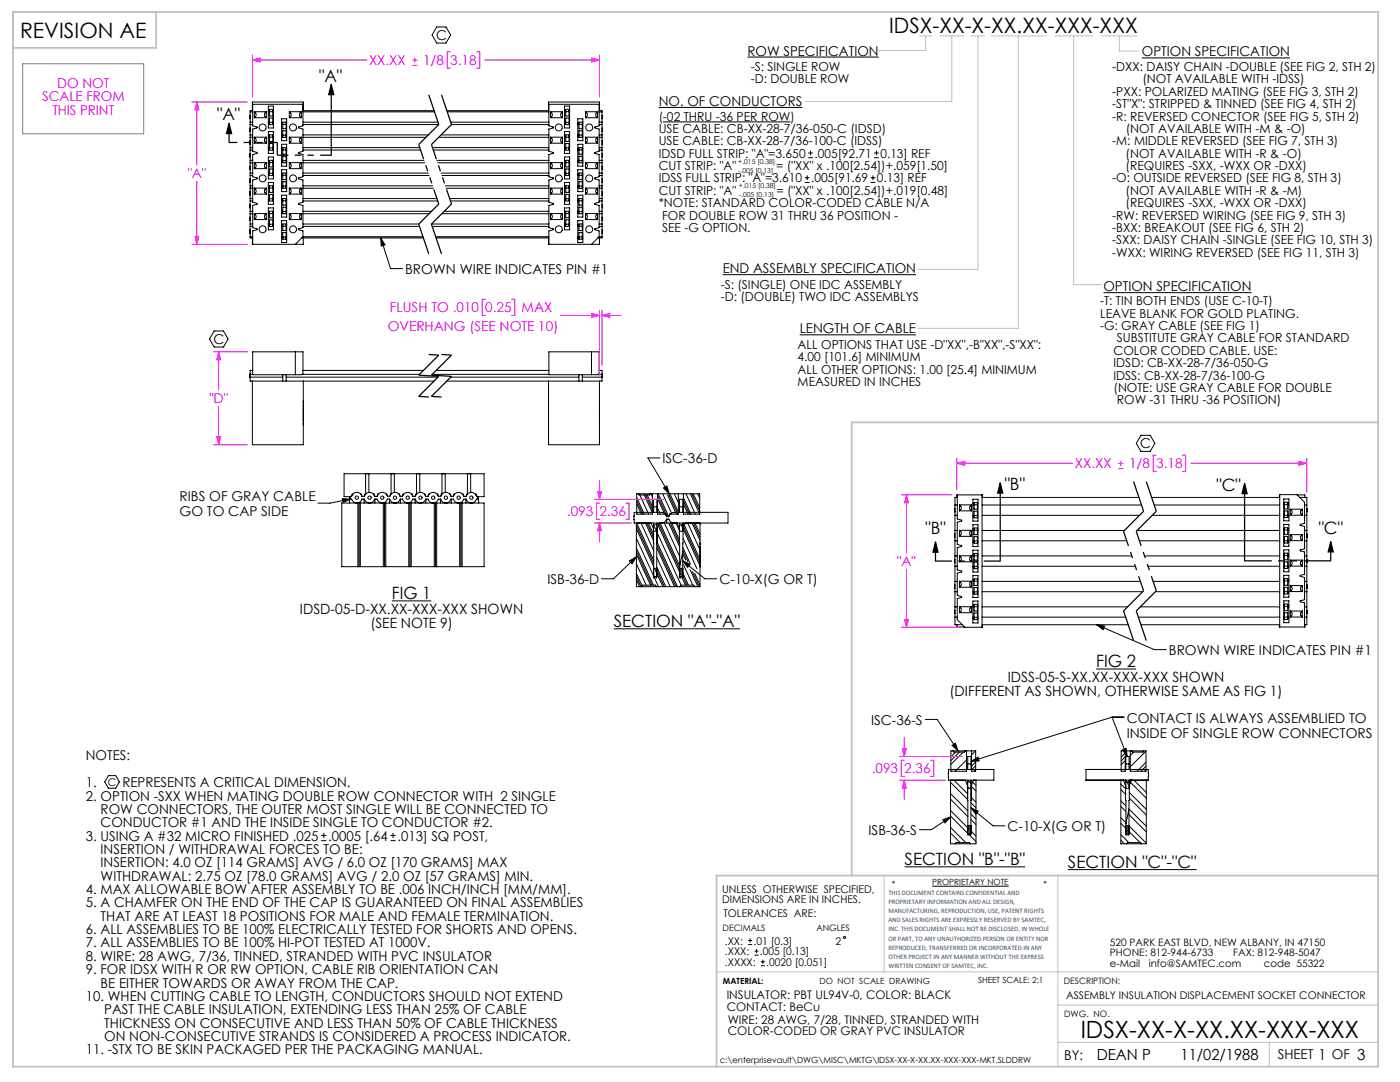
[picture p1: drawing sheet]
<svg xmlns="http://www.w3.org/2000/svg" width="279mm" height="216mm" viewBox="0 0 279 216" stroke-linecap="round" stroke-linejoin="round" font-family="sans-serif">
<path d="M0 0h279.4v215.9h-279.4z" fill="none" stroke="#fff" stroke-width=".2"/>
<g fill="none" stroke="#000" stroke-width=".2">
<path d="M87.2 5.4h1.8l.9 1.6-.9 1.6h-1.8l-1-1.6zM149.2 11.4h26.2M227.9 11.6h29.5M49.9 22.3v2.1M49.9 24.9v2M49.9 27.4v2.1M49.9 29.9v2.1M49.9 32.5v2M49.9 35v2.1M49.9 37.6v2M49.9 23v.7M49.9 25.6v.6"/>
<path d="M49.9 28.1v.7M49.9 30.6v.7M49.9 33.2v.6M49.9 35.7v.7M49.9 38.3v.6M49.9 24.4h.5M49.9 22.3h.5M49.9 26.9h.5M49.9 24.9h.5M49.9 29.5h.5M49.9 27.4h.5M49.9 32h.5"/>
<path d="M49.9 29.9h.5M49.9 34.5h.5M49.9 32.5h.5M49.9 37.1h.5M49.9 35h.5M49.9 39.6h.5M49.9 37.6h.5M49.9 24.4v.5M49.9 26.9v.5M49.9 29.5v.4M49.9 32v.5M49.9 34.5v.5"/>
<path d="M49.9 37.1v.5M49.9 39.6v.5M50.4 22.1v-1.7h10.1v1.7M50.4 22.1h-.5v.2M50.8 22.3l.3 .6-.1 .3-.2 .3M50.8 27.4l.3 .5-.1 .4-.2 .3M50.8 32.5l.3 .5-.1 .4-.2 .3M50.8 37.5l.3 .6-.3 .6M50.8 22.3h2.4M50.8 27.4h2.4M50.8 37.5h2.4M50.8 38.7h2.4"/>
<path d="M50.8 32.5h2.4M50.8 33.7h2.4M50.8 28.6h2.4M50.8 23.5h2.4M50.8 22.3v1.2M50.8 27.4v1.2M50.8 32.5v1.2M50.8 37.5v1.2M53.2 22.3l-.4 .6 .4 .6M53.2 27.4l-.4 .6 .4 .6M53.2 32.5l-.4 .6 .4 .6M53.2 37.5l-.4 .6 .1 .3 .3 .3"/>
<path d="M53.2 22.3v1.2M53.2 27.4v1.2M53.2 32.5v1.2M53.2 37.5v1.2M53.6 26.2h1v4.4h-1zM53.6 21.2h1v4.3h-1zM53.6 24.4h1M53.6 22.3h1M53.6 29.5h.2M53.6 27.4h.2M53.6 34.5h.2M53.6 32.5h.2"/>
<path d="M53.6 39.6h.2M53.6 37.6h.2M53.6 22.1h.2M53.6 36.4h1v4.4h-1zM53.6 31.3h1v4.4h-1zM53.6 22h.2M53.6 24.7h.2M53.6 27.1h.2M53.6 29.8h.2M53.6 32.2h.2M53.6 34.8h.2M53.6 37.3h.2"/>
<path d="M53.6 39.9h.2M53.8 22v.1M53.8 32h.7v1.3h-.7zM53.8 28.6h.7v1.4h-.7zM53.8 37.1h.7v1.3h-.7zM53.8 33.7h.7v1.3h-.7zM53.8 38.8h.7v1.3h-.7zM53.8 37.5h.7M53.8 32.4h.7M53.8 39.7h.7M53.8 27.4h.7M53.8 26.9h.7v1.3h-.7z"/>
<path d="M53.8 29.5h.7M53.8 34.6h.7M53.8 21.8h.7v1.3h-.7zM53.8 23.6h.7v1.3h-.7zM54.5 29.5h.1M54.5 27.4h.1M54.5 34.5h.1M54.5 32.5h.1M54.5 39.6h.1M54.5 37.6h.1M54.5 22.1h.1M54.5 22h.1"/>
<path d="M54.5 24.7h.1M54.5 27.1h.1M54.5 29.8h.1M54.5 32.2h.1M54.5 34.8h.1M54.5 37.3h.1M54.5 39.9h.1M54.5 22v.1M56.2 23.7h1v4.4h-1zM56.2 28.8h1v4.4h-1zM56.2 26.9h1M56.2 24.9h1"/>
<path d="M56.2 32h.2M56.2 29.9h.2M56.2 37.1h.2M56.2 35h.2M56.2 38.9h1v4.4h-1zM56.2 33.9h1v4.3h-1zM56.2 24.6h.2M56.2 27.2h.2M56.2 29.6h.2M56.2 32.3h.2M56.2 34.7h.2M56.2 37.4h.2"/>
<path d="M56.2 39.8h.2M56.4 29.4h.7v1.4h-.7zM56.4 26.1h.7v1.3h-.7zM56.4 34.5h.7v1.3h-.7zM56.4 31.2h.7v1.3h-.7zM56.4 39.6h.7v1.3h-.7zM56.4 36.3h.7v1.3h-.7zM56.4 35h.7M56.4 37.1h.7M56.4 29.9h.7M56.4 32h.7M56.4 24.4h.7v1.3h-.7z"/>
<path d="M57.1 32h.1M57.1 29.9h.1M57.1 37.1h.1M57.1 35h.1M57.1 24.6h.1M57.1 27.2h.1M57.1 29.6h.1M57.1 32.3h.1M57.1 34.7h.1M57.1 37.4h.1M57.1 39.8h.1M57.7 22.3l.4 .6-.4 .6"/>
<path d="M57.7 27.4l.4 .6-.4 .6M57.7 32.5l.4 .6-.4 .6M57.7 37.5l.4 .6-.4 .6M57.7 22.3h2.4M57.7 27.4h2.4M57.7 37.5h2.4M57.7 38.7h2.4M57.7 32.5h2.4M57.7 33.7h2.4M57.7 28.6h2.4M57.7 23.5h2.4M57.7 22.3v1.2"/>
<path d="M57.7 27.4v1.2M57.7 32.5v1.2M57.7 37.5v1.2M60.1 22.3l-.3 .6 .3 .6M60.1 27.4l-.3 .5 .1 .4 .2 .3M60.1 32.5l-.3 .5 .1 .4 .2 .3M60.1 37.5l-.3 .6 .3 .6M60.1 22.3v1.2M60.1 27.4v1.2M60.1 32.5v1.2M60.1 37.5v1.2M60.5 24.4h26.9"/>
<path d="M60.5 22.3h26.2M60.5 26.9h25M60.5 24.9h27M60.5 29.5h23.3M60.5 27.4h24.5M60.5 32h24.1M60.5 29.9h23.4M60.5 34.5h25M60.5 32.5h24.3M60.5 37.1h25.8M60.5 35h25.1M60.5 39.6h26.7"/>
<path d="M60.5 37.6h26M60.5 22.1h26.1M60.5 20.7h.1M86.3 29.5h23.2M86.5 29.9h23M87.2 32h22.3M87.3 32.5h22.2M87.5 27.4h22M88 34.5h21.5M88 26.9h21.5M88.2 35h21.3M88.9 37.1h20.6"/>
<path d="M89 37.6h20.5M89.2 22.1h20.3M89.3 22.3h20.2M89.7 39.6h19.8M90 24.4h19.5M90.1 24.9h19.4M109.5 22.1v-1.7h10.1v1.7M109.9 22.3l.3 .6v.3l-.3 .3M109.9 27.4l.3 .5v.4l-.3 .3M109.9 32.5l.3 .5v.4l-.3 .3M109.9 37.5l.3 .6-.3 .6M109.9 22.3h2.4"/>
<path d="M109.9 27.4h2.4M109.9 22.3v1.2M109.9 27.4v1.2M109.9 32.5v1.2M109.9 37.5v1.2M109.9 37.5h2.4M109.9 38.7h2.4M109.9 32.5h2.4M109.9 33.7h2.4M109.9 28.6h2.4M109.9 23.5h2.4M112.3 22.3l-.4 .6 .4 .6"/>
<path d="M112.3 27.4l-.4 .6 .4 .6M112.3 32.5l-.4 .6 .4 .6M112.3 37.5l-.4 .6 .1 .3 .3 .3M112.3 22.3v1.2M112.3 27.4v1.2M112.3 32.5v1.2M112.3 37.5v1.2M112.7 26.2h1v4.4h-1zM112.7 21.2h1v4.3h-1zM112.7 24.4h1M112.7 22.3h1M112.7 29.5h.2"/>
<path d="M112.7 27.4h.2M112.7 34.5h.2M112.7 32.5h.2M112.7 39.6h.2M112.7 37.6h.2M112.7 22.1h.2M112.7 31.3h1v4.4h-1zM112.7 36.4h1v4.4h-1zM112.7 22h.2M112.7 24.7h.2M112.7 27.1h.2M112.7 29.8h.2"/>
<path d="M112.7 32.2h.2M112.7 34.8h.2M112.7 37.3h.2M112.7 39.9h.2M112.9 22v.1M112.9 32h.7v1.3h-.7zM112.9 28.6h.7v1.4h-.7zM112.9 37.1h.7v1.3h-.7zM112.9 33.7h.7v1.3h-.7zM112.9 38.8h.7v1.3h-.7zM112.9 37.5h.7M112.9 32.4h.7"/>
<path d="M112.9 21.8h.7v1.3h-.7zM112.9 23.6h.7v1.3h-.7zM112.9 26.9h.7v1.3h-.7zM112.9 39.7h.7M112.9 27.4h.7M112.9 29.5h.7M112.9 34.6h.7M113.6 29.5h.1M113.6 27.4h.1M113.6 34.5h.1M113.6 32.5h.1M113.6 39.6h.1"/>
<path d="M113.6 37.6h.1M113.6 22.1h.1M113.6 22h.1M113.6 24.7h.1M113.6 27.1h.1M113.6 29.8h.1M113.6 32.2h.1M113.6 34.8h.1M113.6 37.3h.1M113.6 39.9h.1M113.6 22v.1M115.3 23.7h1v4.4h-1z"/>
<path d="M115.3 28.8h1v4.4h-1zM115.3 26.9h1M115.3 24.9h1M115.3 32h.2M115.3 29.9h.2M115.3 37.1h.2M115.3 35h.2M115.3 33.9h1v4.3h-1zM115.3 38.9h1v4.4h-1zM115.3 24.6h.2M115.3 27.2h.2M115.3 29.6h.2"/>
<path d="M115.3 32.3h.2M115.3 34.7h.2M115.3 37.4h.2M115.3 39.8h.2M115.5 29.4h.7v1.4h-.7zM115.5 26.1h.7v1.3h-.7zM115.5 34.5h.7v1.3h-.7zM115.5 31.2h.7v1.3h-.7zM115.5 39.6h.7v1.3h-.7zM115.5 36.3h.7v1.3h-.7zM115.5 24.4h.7v1.3h-.7zM115.5 35h.7"/>
<path d="M115.5 37.1h.7M115.5 29.9h.7M115.5 32h.7M116.2 32h.1M116.2 29.9h.1M116.2 37.1h.1M116.2 35h.1M116.2 24.6h.1M116.2 27.2h.1M116.2 29.6h.1M116.2 32.3h.1M116.2 34.7h.1"/>
<path d="M116.2 37.4h.1M116.2 39.8h.1M116.9 22.3l.3 .6-.3 .6M116.9 27.4l.3 .6-.3 .6M116.9 32.5l.3 .6-.3 .6M116.9 37.5l.3 .6-.3 .6M116.9 22.3h2.4M116.9 27.4h2.4M116.9 22.3v1.2M116.9 27.4v1.2M116.9 32.5v1.2M116.9 37.5v1.2"/>
<path d="M116.9 37.5h2.4M116.9 38.7h2.4M116.9 32.5h2.4M116.9 33.7h2.4M116.9 28.6h2.4M116.9 23.5h2.4M119.3 22.3l-.4 .6 .4 .6M119.3 27.4l-.4 .5 .1 .4 .3 .3M119.3 32.5l-.4 .5 .1 .4 .3 .3M119.3 37.5l-.4 .6 .4 .6M119.3 22.3v1.2M119.3 27.4v1.2"/>
<path d="M119.3 32.5v1.2M119.3 37.5v1.2M119.6 24.4h.5M119.6 22.3h.5M119.6 26.9h.5M119.6 24.9h.5M119.6 29.5h.5M119.6 27.4h.5M119.6 32h.5M119.6 29.9h.5M119.6 34.5h.5M119.6 32.5h.5"/>
<path d="M119.6 37.1h.5M119.6 35h.5M119.6 39.6h.5M119.6 37.6h.5M119.6 22.1h.5v.2M119.6 20.7h.1M120.1 22.3v2.1M120.1 24.9v2M120.1 27.4v2.1M120.1 29.9v2.1M120.1 32.5v2M120.1 35v2.1"/>
<path d="M120.1 37.6v2M120.1 23v.7M120.1 25.6v.6M120.1 28.1v.7M120.1 30.6v.7M120.1 33.2v.6M120.1 35.7v.7M120.1 38.3v.6M120.1 24.4v.5M120.1 26.9v.5M120.1 29.5v.4M120.1 32v.5"/>
<path d="M120.1 34.5v.5M120.1 37.1v.5M120.1 39.6v.5M131.5 21.4h28.6M132.3 24.3h25.5M160.6 36.4h1M160.6 35.5h1M161.1 35v.9M161.3 31.5h.9M161.3 30.5h.9M161.8 30.1v.9M173.8 36.4h.9"/>
<path d="M173.8 35.5h.9M174.2 35v.9M174.4 31.5h1M174.4 30.5h1M174.9 30.1v.9M49.9 40.1v2.1M49.9 42.6v2.1M49.9 45.2v2M49.9 40.8v.7M49.9 43.3v.7M49.9 45.9v.6M49.9 42.2h.5"/>
<path d="M49.9 40.1h.5M49.9 44.7h.5M49.9 42.6h.5M49.9 47.2h.5M49.9 45.2h.5M49.9 47.2v.3h.5M49.9 42.2v.4M49.9 44.7v.5M50.4 47.5v1.3h10.1v-1.3M50.8 42.6l.3 .6-.1 .3-.2 .3M50.8 42.6h2.4M50.8 43.8h2.4"/>
<path d="M50.8 42.6v1.2M53.2 42.6l-.4 .6 .1 .3 .3 .3M53.2 42.6v1.2M53.6 44.7h.2M53.6 42.6h.2M53.6 41.5h1v4.4h-1zM53.6 42.3h.2M53.6 45h.2M53.8 42.1h.7v1.4h-.7zM53.8 43.9h.7v1.3h-.7zM53.8 42.6h.7M53.8 44.7h.7"/>
<path d="M54.5 44.7h.1M54.5 42.6h.1M54.5 42.3h.1M54.5 45h.1M56.2 44h1v4.4h-1zM56.2 42.2h.2M56.2 40.1h.2M56.2 47.2h.2M56.2 45.2h.2M56.2 47.5h.2M56.2 42.5h.2M56.2 44.9h.2"/>
<path d="M56.4 47.5h.1M56.4 44.7h.7v1.3h-.7zM56.4 41.3h.7v1.4h-.7zM56.4 45.1h.7M56.4 46.4h.7v1.3h-.7zM56.4 47.3h.7M56.4 40.1h.7M56.4 42.2h.7M57.1 42.2h.1M57.1 40.1h.1M57.1 47.2h.1M57.1 45.2h.1"/>
<path d="M57.1 47.5h.1M57.1 42.5h.1M57.1 44.9h.1M57.7 42.6l.4 .6-.4 .6M57.7 42.6h2.4M57.7 43.8h2.4M57.7 42.6v1.2M60.1 42.6l-.3 .6 .3 .6M60.1 42.6v1.2M60.2 47.5h24.3M60.4 47.2h24M60.5 47.2v-1.1l-1-.3 1-.4v-4.4l-1-.3 1-.3v-4.5l-1-.3 1-.3v-4.5l-1-.3 1-.3v-4.4l-1-.4 1-.3v-4.3h-10.1v4.3l.9 .3-.9 .4v4.4l.9 .3-.9 .3v4.5l.9 .3-.9 .3v4.5l.9 .3-.9 .3v4.4l.9 .4-.9 .3v2.7"/>
<path d="M60.5 42.2h25.6M60.5 40.1h26.9M60.5 44.7h23.1M60.5 42.6h25.1M60.5 45.2h23.2M60.5 47.2l-1.6 1.6M76 47.5l.8 1.4-.7 .2zM76 47.5l1.9 6.1h2.4M86.1 44.7h23.4M86.3 45.2h23.2M87 47.2h22.5M87 47.5h22.5"/>
<path d="M88.2 42.6h21.3M88.7 42.2h20.8M89.9 40.1h19.6M109.5 47.5v1.3h10.1v-1.3M109.5 48.8v-2.7l1-.3-1-.4v-4.4l1-.3-1-.3v-4.5l1-.3-1-.3v-4.5l1-.3-1-.3v-4.4l1-.4-1-.3v-4.3h10.1v4.3l-.9 .3 .9 .4v4.4l-.9 .3 .9 .3v4.5l-.9 .3 .9 .3v4.5l-.9 .3 .9 .3v4.4l-.9 .4 .9 .3v1.1l-1.6 1.6M109.9 42.6l.3 .6v.3l-.3 .3M109.9 42.6h2.4M109.9 43.8h2.4M109.9 42.6v1.2M112.3 42.6l-.4 .6 .1 .3 .3 .3M112.3 42.6v1.2M112.7 44.7h.2"/>
<path d="M112.7 42.6h.2M112.7 41.5h1v4.4h-1zM112.7 42.3h.2M112.7 45h.2M112.9 42.1h.7v1.4h-.7zM112.9 43.9h.7v1.3h-.7zM112.9 42.6h.7M112.9 44.7h.7M113.6 44.7h.1M113.6 42.6h.1M113.6 42.3h.1M113.6 45h.1"/>
<path d="M115.3 44h1v4.4h-1zM115.3 42.2h.2M115.3 40.1h.2M115.3 47.2h.2M115.3 45.2h.2M115.3 47.5h.2M115.3 42.5h.2M115.3 44.9h.2M115.5 47.5h.1M115.5 44.7h.7v1.3h-.7zM115.5 41.3h.7v1.4h-.7zM115.5 46.4h.7v1.3h-.7z"/>
<path d="M115.5 45.1h.7M115.5 47.3h.7M115.5 40.1h.7M115.5 42.2h.7M116.2 42.2h.1M116.2 40.1h.1M116.2 47.2h.1M116.2 45.2h.1M116.2 47.5h.1M116.2 42.5h.1M116.2 44.9h.1M116.9 42.6l.3 .6-.3 .6"/>
<path d="M116.9 42.6h2.4M116.9 42.6v1.2M116.9 43.8h2.4M119.3 42.6l-.4 .6 .4 .6M119.3 42.6v1.2M119.6 47.2h.5M119.6 42.2h.5M119.6 40.1h.5M119.6 44.7h.5M119.6 42.6h.5M119.6 45.2h.5M120.1 40.1v2.1"/>
<path d="M120.1 42.6v2.1M120.1 45.2v2M120.1 40.8v.7M120.1 43.3v.7M120.1 45.9v.6M120.1 42.2v.4M120.1 44.7v.5M120.1 47.2v.3h-.8M144.2 54.8h38.6M220.2 58.4h29.6M42.7 66h1.9l.9 1.6-.9 1.7h-1.9l-.9-1.7zM49.9 75.3v.7h36.7"/>
<path d="M49.9 74.6v.7M49.9 74.7v.6M49.9 75.3h6.5M49.9 74.7h.5M50.4 76v12.7h10.1v-12.7M50.4 73.9h-.5v.8M56.4 74.8v1.2M57.1 74.8v1.2M57.1 75.3h30.3M58.9 70.2v4.6M60.2 74.7h23.5M60.5 74.7v-4.5h-10.1v4.6h9.8"/>
<path d="M60.5 73.9h24M60.5 74.7h-.1M60.5 80h.1M86.3 74.7h23.2M87.1 73.9h22.4M89.9 75.3h25.6M109.5 76v12.7h10.1v-12.7M115.5 74.8v1.2M116.2 74.8v1.2M116.2 75.3h3.9M118 70.2v4.6M119.3 74.7h.8"/>
<path d="M119.6 73.9h.5v.8M119.6 74.7v-4.5h-10.1v4.6h9.8M119.6 74.7h-.1M119.6 80h.1M120.1 75.3v.7h-30.9M120.1 74.6v.7M120.1 74.7v.6M159.6 66.8h23.2M60.5 84.4h.1M60.5 84.8h.1M60.5 80.4h.1M60.5 83.6h.1"/>
<path d="M60.5 84h.1M60.5 82.6h.1M60.5 80.8h.1M68.3 99.5l1.6 .1-1.4 .7zM69.8 99.1l-.1 1.3M69.9 99.6l-4 .8h-2.4M69.9 99.1h-1.2v-4.6h27.9v4.6h-1.3M70.2 99h.1M70.4 98.6l-.1 .2M72 98.6l.1 .2M72.2 99h.1M72.2 99a1.07 1.07 0 0 0-1-.8 1.07 1.07 0 0 0-1 .8h-.3v.6"/>
<path d="M72.2 99h.5M72.6 99.6l.1 .8M72.7 99a1.07 1.07 0 0 1 1-.8 1.07 1.07 0 0 1 1.1 .8M72.7 99h.1M73 94.5v4.1l-.2 .2M73.6 94.5v3.7M74.5 98.6l.2 .2M74.8 99h.1M74.8 99h.5M74.9 99.6l-.1 .8M75.3 99a1.07 1.07 0 0 1 1-.8 1.07 1.07 0 0 1 1 .8M75.3 99h-.1"/>
<path d="M75.5 98.6l-.1 .2M77.1 98.6l.1 .2M77.3 99h.1M77.3 99h.5M77.7 99.6l.1 .8M77.8 99a1.07 1.07 0 0 1 1-.8 1.07 1.07 0 0 1 1.1 .8M77.8 99h.1M78 94.5v4.1l-.1 .2M78.7 94.5v3.7M79.6 98.6l.1 .2M79.8 99h.1M79.9 99h.4"/>
<path d="M79.9 99.6v.8M80.3 99a1.07 1.07 0 0 1 1.1-.8 1.07 1.07 0 0 1 1 .8h.5M80.3 99h.1M80.6 98.6l-.1 .2M82.2 98.6l.1 .2M82.4 99h.1M82.8 99.6v.8M82.9 99a1.07 1.07 0 0 1 1-.8 1.07 1.07 0 0 1 1 .8h.5M82.9 99h.1M83.1 94.5v4.1l-.1 .2M83.8 94.5v3.7M84.7 98.6l.1 .2"/>
<path d="M84.9 99h.1M85 99.6v.8M85.4 99a1.07 1.07 0 0 1 1-.8 1.07 1.07 0 0 1 1.1 .8h.5M85.4 99h.1M85.7 98.6l-.2 .2M87.2 98.6l.2 .2M87.5 99h.1M87.9 99.6v.8M88 99a1.07 1.07 0 0 1 1-.8 1.07 1.07 0 0 1 1 .8h.5a1.07 1.07 0 0 1 1-.8 1.07 1.07 0 0 1 1.1 .8M88 99h-.1M88.2 94.5v4.1l-.1 .2M88.9 94.5v3.7"/>
<path d="M89.8 98.6l.1 .2M90 99h.1M90.1 99.6l-.1 .8M90.5 99h.1M90.7 98.6l-.1 .2M92.3 98.6l.1 .2M92.5 99h.1M92.6 99h.4a1.07 1.07 0 0 1 1.1-.8 1.07 1.07 0 0 1 1 .8M93 99.6v.8M93 99h.1M93.3 98.6l-.1 .2M93.3 94.5v4.1"/>
<path d="M93.9 94.5v3.7M94.9 98.6l.1 .2M95.1 99h.1M95.1 99h.2v.6h-.2a1.07 1.07 0 0 1-1 .8 1.07 1.07 0 0 1-1.1-.8h-.4a1.07 1.07 0 0 1-1.1 .8 1.07 1.07 0 0 1-1-.8h-.5a1.07 1.07 0 0 1-1 .8 1.07 1.07 0 0 1-1-.8h-.5a1.07 1.07 0 0 1-1.1 .8 1.07 1.07 0 0 1-1-.8h-.5a1.07 1.07 0 0 1-1 .8 1.07 1.07 0 0 1-1-.8h-.5a1.07 1.07 0 0 1-1 .8 1.07 1.07 0 0 1-1.1-.8h-.4a1.07 1.07 0 0 1-1.1 .8 1.07 1.07 0 0 1-1-.8h-.5a1.07 1.07 0 0 1-1 .8 1.07 1.07 0 0 1-1-.8h-.5a1.07 1.07 0 0 1-1.1 .8 1.07 1.07 0 0 1-1-.8h-.5a1.07 1.07 0 0 1-1 .8 1.07 1.07 0 0 1-1-.8h-.3M95.5 99.1v1.3M119.6 84.4h.1M119.6 84.8h.1M119.6 80.4h.1M119.6 83.6h.1M119.6 84h.1M119.6 82.6h.1M119.6 80.8h.1"/>
<path d="M127.1 99.3l1.5 3.3M127.1 99.9l1.2 2.7M127.4 98.5l.1 .3h2.1l.2-.3M127.7 98.8l1.8 3.8M128.6 98.8l1.6 3.5M128.9 98.8l1.3 2.9h.2M129.2 98.8l1 2.2M129.9 98.5l.3 .6M130.2 98.5v4.1h-3.1v-4.1h12.5v4.1M131.2 98.5v4.1h1.7a.38 .38 0 0 0 .4 .5 .38 .38 0 0 0 .3-.5h1.8v-4.1M131.2 99.4l1.5 3.2M131.2 98.8l2 4.3"/>
<path d="M131.4 98.5l2 4.5M131.7 91.4h-2.4l4.3 7.1M132.2 98.5l1.9 4.1M132.4 97.4l.7-.4 .5 1.5zM133.2 98.7l1.8 3.9M133.4 98.6l1.9 4M133.7 98.5l1.7 3.7M134.6 98.5l.8 1.8M136.4 98.5v4.1h3.2M136.4 100l1.2 2.6M136.4 99.3l1.5 3.3M136.9 98.5l1.9 4.1"/>
<path d="M137.8 98.5l1.8 4.1M138.1 98.5l1.5 3.5M138.4 98.5l1.2 2.8M139.2 98.5l.4 .9M191 99.3v-.6h5.1v.6M191 98.7v4.9l1 .3-1 .3v4.4l1 .4-1 .3v4.4l1 .3-1 .4v4.4l1 .3-1 .3v4.2l1.6 1.6h3.4v-26.5M191 99.3h-.4v1.5M194.2 99.6h1v4.4h-1zM196 99.3h31.3M227.7 86.9h1.8l1 1.6-1 1.6h-1.8l-.9-1.6zM229.8 99.3h25.6M255.4 98.7l-.1 .6"/>
<path d="M256.2 99.6h1v4.3h-1zM258.9 98.7h1.5v.6M259.4 99.3h1.4v1.5M68.2 100.4h28.4v12.7h-28.4zM71 100.4h.1M71.4 100.4v12.7M71.7 100.4v12.7M71.9 100.4v12.7M73.5 100.4h.1M73.9 100.4h.1M76.1 100.4h.1M76.5 100.4v12.7"/>
<path d="M76.7 100.4v12.7M77 100.4v12.7M78.2 119.9h7.9M78.6 100.4h.1M79 100.4h.1M81.2 100.4h.1M81.6 100.4v12.7M81.8 100.4v12.7M82.1 100.4v12.7M83.7 100.4h.1M84.1 100.4h.1M86.2 100.4h.1"/>
<path d="M86.6 100.4l.1 12.7M86.9 100.4v12.7M87.2 100.4v12.7M88.8 100.4h.1M89.2 100.4h.1M91.3 100.4h.1M91.7 100.4v12.7M92 100.4v12.7M92.2 100.4v12.7M93.9 100.4h.1M94.3 100.4h.1M125.6 111.9l1.4-.8-.9 1.4z"/>
<path d="M126.6 102.2h5.4a1.07 1.07 0 0 1 1 .8h.5a1.07 1.07 0 0 1 1-.8h10.8v2.2h-18.7zM127 104.4v12.7h12.7v-12.7M127 111.1l-4.6 4.4h-2.4M127 114.4l1.2 2.5M127 109.3l3.4 7.5M127 115l.9 2.1M127 110l3.1 6.8M127 104.9l3.5 7.5M127 115.7l.6 1.4M127 110.6l2.8 6.2M127 105.5l3.5 7.6M127 112.5l2 4.3"/>
<path d="M127 107.4l3.5 7.6M127.1 104.4l3.4 7.4M127.1 100.6l.9 2M127.1 102.5v.1M127.9 104.4l2.6 5.5M128 117.1l.3-.3h2.5l.3 .3M128.8 104.4l1.6 3.4M129.1 104.4l1.3 2.8M129.4 104.4l1 2.2M129.9 104.4l.5 1M130.4 108.3l.1 7h.6v-7M130.4 104.4v.3"/>
<path d="M130.4 113.4h.7v1.6h-.7zM130.4 102.2v-2.6h.7v2.6M130.4 104.7h.7M130.4 106h.7M130.4 101.1h.7M130.4 104.7v3.7M130.4 104.7l.6 1.3M130.6 115.3l.8 1.8M130.6 113.4l1.7 3.7M130.9 113.4l1.7 3.7M131.1 113.1l1.8 4M131.1 108.7l3.8 8.4"/>
<path d="M131.1 109.3l3.5 7.8M131.1 111.2l2.6 5.9M131.1 104.4v.3M131.1 101.7h.1M131.1 104.7v3.7M131.1 108.2l4.1 8.9M131.1 106.3l4.8 10.5M131.2 101.3l.6 1.3M131.4 104.9l4.2 9.3M131.5 104.5l5.6 12.3M131.6 104.4l-.5 1M131.7 104.4l3.9 8.5"/>
<path d="M132 104.4a1.07 1.07 0 0 0 1-.8h.5a1.07 1.07 0 0 0 1 .8M132.2 104.3v.1M132.6 104.4l3 6.6M133.1 103.6l-.1 .8M133.5 104.4l2.1 4.7M133.8 104.4l1.8 4.1M134 104.4l1.6 3.3M134.3 104.3v.1M134.9 104.4l.7 1.4M135.1 104.4l.5 1v9.9h.7v-9.9l.5-1M135.4 101.7h.2M135.6 104.4v.3"/>
<path d="M135.6 102.2v-2.6h.7v2.6M135.6 104.7v1.3h.7v-1.3M135.6 104.7h.7M135.6 101.1h.7M135.6 114.2l.4 .8M135.6 105.9l.1 .1M135.6 117.1l.3-.3h2.5l.3 .3M135.9 113.4l1.5 3.4M136 104.7l.3 .7M136.1 115.3l.7 1.5M136.2 104.7l.1 .1M136.3 110.1l-.7 3"/>
<path d="M136.3 111.9l4.4 3.6h2.3M136.3 109.2l1.4 3.2M136.3 109.8l1 2.3M136.3 110.5l.5 1.2M136.3 111.9l1.4 .7-.5 .6zM136.3 104.4v.3M136.3 113.4h-.7v1.6h.7M136.3 101.7h.1M136.3 105.5l3.4 7.4M136.3 107.4l2.8 6.1M136.4 112.6l1.9 4.2M136.4 100.6l.9 2"/>
<path d="M136.4 102.5v.1M136.4 104.4v.8M136.4 105.1l3.3 7.2M136.6 104.8l3.1 6.8M137.2 104.4l2.5 5.3M137.7 113.7l1.6 3.4M138.1 104.4l1.6 3.4M138.2 114l1.4 3.1M138.4 104.4l1.3 2.8M138.6 114.4l1.1 2.3M138.7 104.4l1 2.2M139.6 104.4l.1 .3"/>
<path d="M139.7 110.9h.1M139.7 109.1h.1M139.7 112.7h.1M139.7 113.1h.1M139.7 108.3h.1M139.7 108.7h.1M139.7 112h.1M139.7 112.3h.1M190.6 100.8v2M190.6 105.8v2.1M190.6 110.9v2.1M190.6 116v2.1"/>
<path d="M190.6 101.5v.6M190.6 106.5v.7M190.6 111.6v.7M190.6 116.7v.7M190.6 102.8h.4M190.6 100.8h.4M190.6 107.9h.4M190.6 105.8h.4M190.6 113h.4M190.6 110.9h.4M190.6 118.1h.4M190.6 116h.4"/>
<path d="M190.6 102.8v3M190.6 107.9v3M190.6 113v3M190.6 118.1v3M191.5 105.8l.3 .6-.3 .6M191.5 100.7l.3 .6-.3 .6M191.5 110.9l.3 .6-.3 .6M191.5 116l.3 .6-.3 .6M191.5 110.9h2.4M191.5 116h2.4M191.5 117.2h2.4M191.5 112.1h2.4"/>
<path d="M191.5 107h2.4M191.5 101.9h2.4M191.5 100.7h2.4M191.5 100.7v1.2M191.5 105.8v1.2M191.5 110.9v1.2M191.5 116v1.2M191.5 105.8h2.4M193.9 105.8l-.4 .6 .4 .6M193.9 100.7l-.4 .6 .1 .3 .3 .3M193.9 110.9l-.4 .6 .1 .3 .3 .3M193.9 116l-.4 .5 .1 .4 .3 .3"/>
<path d="M193.9 100.7v1.2M193.9 105.8v1.2M193.9 110.9v1.2M193.9 116v1.2M194.2 102.8h.2M194.2 100.8h.2M194.2 107.9h.2M194.2 105.8h.2M194.2 113h1M194.2 110.9h1M194.2 118.1h.2M194.2 116h.2"/>
<path d="M194.2 119.9h1v4.4h-1zM194.2 104.7h1v4.4h-1zM194.2 109.8h1v4.3h-1zM194.2 114.9h1v4.3h-1zM194.2 103.1h.2M194.2 100.5h.2M194.2 105.5h.2M194.2 108.2h.2M194.2 110.6h.2M194.2 113.3h.2M194.2 115.7h.2M194.2 118.4h.2"/>
<path d="M194.4 115.5h.7v1.3h-.7zM194.4 110.4h.7v1.4h-.7zM194.4 100.3h.7v1.3h-.7zM194.4 105.4h.7v1.3h-.7zM194.4 100.7h.7M194.4 105.8h.7M194.4 102h.7v1.3h-.7zM194.4 107.1h.7v1.3h-.7zM194.4 112.2h.7v1.3h-.7zM194.4 117.2h.7v1.4h-.7zM194.4 102.9h.7M194.4 116h.7"/>
<path d="M194.4 118.1h.7M194.4 107.9h.7M195.1 102.8h.1M195.1 100.8h.1M195.1 107.9h.1M195.1 105.8h.1M195.1 118.1h.1M195.1 116h.1M195.1 103.1h.1M195.1 100.5h.1M195.1 105.5h.1M195.1 108.2h.1"/>
<path d="M195.1 110.6h.1M195.1 113.3h.1M195.1 115.7h.1M195.1 118.4h.1M196 102.8h31.4M196 100.8h31.8M196 107.9h28.9M196 105.8h28.4M196 113h30.6M196 110.9h29.9M196 118.1h32.1M196 116h31.6"/>
<path d="M226.9 105.8h28.5M227.4 107.9h28M228.4 110.9h27M229.1 113h26.3M230 102.8h25.4M230.1 116h25.3M230.3 100.8h25.1M230.6 118.1h24.8M256.2 102.8h1M256.2 100.8h.1M256.2 107.9h1M256.2 105.8h.1"/>
<path d="M256.2 113h.1M256.2 110.9h.1M256.2 118.1h1M256.2 116h.1M256.2 104.6h1v4.4h-1zM256.2 109.7h1v4.4h-1zM256.2 114.8h1v4.4h-1zM256.2 119.9h1v4.4h-1zM256.2 100.4h.1M256.2 103.1h.1M256.2 105.5h.1M256.2 108.2h.1"/>
<path d="M256.2 110.6h.1M256.2 113.2h.1M256.2 115.7h.1M256.2 118.3h.1M256.3 113h.7M256.3 115.5h.7v1.3h-.7zM256.3 100.2h.7v1.3h-.7zM256.3 102h.7v1.3h-.7zM256.3 105.3h.7v1.3h-.7zM256.3 107h.7v1.4h-.7zM256.3 110.4h.7v1.3h-.7zM256.3 112.1h.7v1.3h-.7z"/>
<path d="M256.3 117.2h.7v1.3h-.7zM256.3 115.9h.7M256.3 110.8h.7M256.3 105.8h.7M256.3 100.7h.7M257 100.8h.2M257 105.8h.2M257 113h.2M257 110.9h.2M257 116h.2M257 100.4h.2M257 103.1h.2"/>
<path d="M257 105.5h.2M257 108.2h.2M257 110.6h.2M257 113.2h.2M257 115.7h.2M257 118.3h.2M257.5 101.6l.4 .6-.1 .3-.3 .3M257.5 106.7l.4 .5-.1 .4-.3 .3M257.5 111.8l.4 .5-.1 .4-.3 .3M257.5 116.8l.4 .6-.4 .6M257.5 118h2.4M257.5 101.6v1.2"/>
<path d="M257.5 106.7v1.2M257.5 111.8v1.2M257.5 116.8v1.2M257.5 116.8h2.4M257.5 113h2.4M257.5 111.8h2.4M257.5 102.8h2.4M257.5 101.6h2.4M257.5 107.9h2.4M257.5 106.7h2.4M259.9 101.6l-.4 .6 .4 .6M259.9 106.7l-.4 .6 .4 .6"/>
<path d="M259.9 111.8l-.4 .6 .4 .6M259.9 116.8l-.4 .6 .4 .6M259.9 101.6v1.2M259.9 106.7v1.2M259.9 111.8v1.2M259.9 116.8v1.2M260.3 102.8h.5M260.3 100.8h.5M260.3 107.9h.5M260.3 105.8h.5M260.3 113h.5M260.3 110.9h.5"/>
<path d="M260.3 118.1h.5M260.3 116h.5M260.8 100.8v2M260.8 105.8v2.1M260.8 110.9v2.1M260.8 116v2.1M260.8 101.5v.6M260.8 106.5v.7M260.8 111.6v.7M260.8 116.7v.7M260.8 102.8v3M260.8 107.9v3"/>
<path d="M260.8 113v3M260.8 118.1v3M122.5 125.5h25.2M190.6 121.1v2M190.6 121.8v.6M190.6 123.1h.4M190.6 121.1h.4M190.6 123.1v1.6h1.5M191 124.7v.4h1.5M191.5 121.1l.3 .6-.3 .6M191.5 121.1v1.2M191.5 121.1h2.4"/>
<path d="M191.5 122.3h2.4M193.9 121.1l-.4 .5 .1 .4 .3 .3M193.9 121.1v1.2M194.2 123.1h.2M194.2 121.1h.2M194.2 123.5h.2M194.2 120.8h.2M194.4 120.6h.7v1.3h-.7zM194.4 121.1h.7M194.4 122.3h.7v1.3h-.7zM194.4 123.2h.7M195.1 123.1h.1"/>
<path d="M195.1 121.1h.1M195.1 123.5h.1M195.1 120.8h.1M196 123.1h28.6M196 121.1h29M196 124.7h29.2M196.1 124.7l-.1 .4M218.7 133.5h8M218.8 124.7l1.7 .2-.4 .7zM218.8 124.7l11.6 4.9h2.4M227.2 123.1h28.2M227.6 121.1h27.8"/>
<path d="M227.7 124.7h27.7M255.3 124.7v.4h5.1v-.4M255.4 125.1v-26.4h3.4l1.5 1.5v4.2l-.9 .3 .9 .4v4.4l-.9 .3 .9 .3v4.5l-.9 .3 .9 .3v4.5l-.9 .3 .9 .3v4.8M256.2 123.1h1M256.2 121.1h.1M256.2 120.7h.1M256.2 123.4h.1M256.3 120.5h.7v1.4h-.7zM256.3 122.3h.7v1.3h-.7zM256.3 121h.7M257 121.1h.2M257 120.7h.2"/>
<path d="M257 123.4h.2M257.5 121.9l.4 .6-.1 .3-.3 .3M257.5 123.1h2.4M257.5 121.9v1.2M257.5 121.9h2.4M259.9 121.9l-.4 .6 .4 .6M259.9 121.9v1.2M260.3 123.1h.5M260.3 121.1h.5M260.8 121.1v2M260.8 121.8v.6M260.8 123.1v1.6h-.5"/>
<path d="M21.6 154.8h1.5l.7 1.2-.7 1.3h-1.5l-.7-1.3zM184.6 143.6h2.4l4.2 6.2M189.3 153.5h9v2.2h-9zM189.7 155.7v12.7h5.1v-12.7M189.7 159.5l3.5 3.4M189.7 156.1l3.4 3.4M189.7 158.4l3.5 3.4M190 148.7l.7-.4 .5 1.5zM190.2 149.8l.1 .3h2.2l.1-.3M190.4 155.7l2.7 2.7M190.7 150.1l-.9 .9M191.5 150.1l-1.7 1.7"/>
<path d="M192.2 150.1l-2.4 2.4M192.6 155.7h.1M192.6 155.7l.5 1.1 .1 2.9M192.9 153.9h.1M192.9 151.6l-2.3 2.3M192.9 149.8v4.1M192.9 153h.2M193.1 157l.2 .3M193.1 155.7v.3M193.1 156h.7M193.1 153.5v-2.6h.7v2.6M193.1 156l.1 10.6h.6v-10.6"/>
<path d="M193.1 157.3h.7M193.1 152.4h.7M193.6 156l.2 .5M193.8 155.7v.3M193.8 153h.1M193.8 151.9l1.4-.8 .2 .7zM193.8 156.9l1 .9M193.8 159.1l1 1M193.9 149.8v4.1h.8v-4.1h-4.9v4.1h3.1M194.1 156.1l.7 .6M194.3 155.7l-.5 1.1v2.9M194.7 149.8l-.8 .8"/>
<path d="M194.7 152.1l-.8 .8M194.7 153.6l-.3 .3M194.7 152.8l-.8 .8M221.9 143.1h2.4M221.9 143.1l-28.1 8.8M221.9 143.1l3 7.8M223.7 155.7v12.7h5.1v-12.7M223.7 157.6l.9 .9M223.7 159.8l1 1M223.7 156.4l.9 1M224 149.6l.8-.3 .1 1.6zM224.2 155.7l.4 1.1 .1 9.8h.6l.1-9.8 .4-1.1"/>
<path d="M224.6 149.8v4.1h-.8v-4.1h4.9v4.1h-3.1v-4.1M224.6 153h.1M224.6 151l-.8 .8M224.6 151.8l-.8 .8M224.6 150.3l-.8 .8M224.7 155.7v.3M224.7 156h.6M224.7 156v1.3h.6v-1.3M224.7 152.4h.6M224.7 153.5v-2.6h.6v2.6M224.9 156l.4 .9M225.2 156l.1 .3"/>
<path d="M225.3 155.7v.3M225.3 153h.3M225.4 159.2l3.4 3.4M225.4 158.1l3.4 3.4M225.6 155.7v.7M225.6 156.1l3.2 3.2M225.8 149.8l-.2 .2M225.9 149.8l.1 .3h2.1l.2-.3M226.3 150.1l-.7 .7M226.3 155.7l2.5 2.4M228.5 155.7l.3 .2M228.7 153.6l-.3 .3"/>
<path d="M228.7 152.9l-1 1M228.7 152.1l-1.8 1.8M228.7 149.9l-3.1 3.1M229.2 154.3h.1M229.2 154.9h.1M229.2 154.3v-.8h-12.5v2.2h12.5v-.8M229.2 154.3v.6M180.5 173h24.1M186 176.8h15.3M188.2 163.6l1.5-.6-1.1 1.2zM189.7 163l-3.8 2.6h-2.4M189.7 166.2l1.9 1.9"/>
<path d="M189.7 162.8l3.5 3.5M189.7 165.1l3 3M189.7 161.7l3.5 3.5M190.6 168.4l.2-.3h2.7l.2 .3M193.1 165.2l.5 1.1M193.1 164.7h.7M193.1 166.3h.7M193.2 164.7l.6 1.3M193.4 166.6l1.4 1.3M193.5 164.7l.3 .7M193.8 161.2l4.4 3.6h2.4M193.8 163.5l1 1.1"/>
<path d="M193.8 160.2l1 1M193.8 165.8l1 1M193.8 162.4l1 1M193.8 161.2l1.4 .7-.5 .6zM213.1 173.5h25.7M223.7 167.7l.7 .7M223.7 164.3l1 1M223.7 160.9l1 1M223.7 166.5l1.6 1.6M223.7 163.2l1 1M224.7 165.6l.3 .7M224.7 164.3v.1"/>
<path d="M224.7 164.3l.6-2.9 3.5 3.5M224.8 168.4l.2-.3h2.6l.2 .3M224.8 164.7l.5 1.1M225.3 165.9l2.2 2.2M225.3 162.5l3.5 3.5M225.3 164.8l3.5 3.4M225.3 164.7h-.6v1.6h.6l-.6-1.3"/>
<circle cx="52.4" cy="25.4" r=".7"/>
<circle cx="52.4" cy="35.6" r=".7"/>
<circle cx="58.5" cy="35.6" r=".7"/>
<circle cx="58.5" cy="25.4" r=".7"/>
<circle cx="111.5" cy="35.6" r=".7"/>
<circle cx="111.5" cy="25.4" r=".7"/>
<circle cx="117.6" cy="25.4" r=".7"/>
<circle cx="117.6" cy="35.6" r=".7"/>
<circle cx="52.4" cy="45.8" r=".7"/>
<circle cx="58.5" cy="45.8" r=".7"/>
<circle cx="111.5" cy="45.8" r=".7"/>
<circle cx="117.6" cy="45.8" r=".7"/>
<circle cx="71.2" cy="99.3" r=".33"/>
<circle cx="73.7" cy="99.3" r=".33"/>
<circle cx="76.3" cy="99.3" r=".33"/>
<circle cx="78.8" cy="99.3" r=".33"/>
<circle cx="81.4" cy="99.3" r=".33"/>
<circle cx="83.9" cy="99.3" r=".33"/>
<circle cx="86.4" cy="99.3" r=".33"/>
<circle cx="89" cy="99.3" r=".33"/>
<circle cx="91.5" cy="99.3" r=".33"/>
<circle cx="94.1" cy="99.3" r=".33"/>
</g>
<g fill="none" stroke="#c0c0c0" stroke-width=".2">
<path d="M183.5 7.2h2.4M184.7 7.2v2.9h-9.4M187.6 7.2h4.8M190 7.2v13h-29.2M193.8 7.2h2.8M195.2 7.2v46.6h-12M197.8 7.2h10.9M203.2 7.2v58.3h-20M210.5 7.2h7.5M214.3 7.2v49.6h5.6M219.9 7.2h7M223.4 7.2v3h3.9"/>
<path d="M176.5 174.7v19.2M211.1 174.7v38.1M143 193.9h132M211.1 208h63.9M211.1 200.6h63.9M253.3 208v4.8"/>
</g>
<path d="M2.6 2.4h272.4v210.4h-272.4zM31.2 2.4v7.1h-28.6M275 84.3h-105v90.4M275 174.7h-132v38.1" fill="none" stroke="#c0c0c0" stroke-width=".35"/>
<g fill="none" stroke="#f0f" stroke-width=".2">
<path d="M50.4 11v8.3M50.4 12h22.8M50.4 12l1.5-.4v.8zM82.3 13h1M82.3 12h1M82.8 11.5v1M89.9 10.4h-.7v3.2h.7M95.1 10.4h.6v3.2h-.6M96.8 12h22.8M118.1 11.6l1.5 .4-1.5 .4zM119.6 11v8.3M38.3 20.4h11.1"/>
<path d="M39.3 20.4l.4 1.5h-.8zM39.3 20.4v12.5M39.3 36.2v12.6M38.3 48.8h11.1M38.9 47.2h.8l-.4 1.6zM96.9 59.7h-.7v3.2h.7M102.1 59.7h.6v3.2h-.6M42.6 70.2h6.8M43.6 70.2v7.7M43.6 70.2l.4 1.6h-.7zM111.8 62.9h7.8M118.1 62.5l1.5 .4-1.5 .4z"/>
<path d="M119.6 61.9v13.1M120.1 62.9h3.9M120.1 61.9v11M120.1 62.9l1.6-.4v.8zM42.6 88.7h6.8M43.3 87.2h.7l-.4 1.5zM43.6 81.1v7.6M118.6 99.6h13.8M119.3 98.1h.7l-.3 1.5zM119.7 95.8v3.8M179.9 98.7h10.1M180.9 98.7v11.6"/>
<path d="M180.9 98.7l.4 1.6h-.8zM191 92.4l1.6-.3v.7zM191 91.4v6.3M191 92.4h23.1M223.2 93.5h1M223.2 92.5h1M223.7 92v1M230.8 90.8h-.7v3.3h.7M236 90.8h.6v3.3h-.6M237.7 92.4h23.1M259.2 92.1l1.6 .3-1.6 .4zM260.8 91.4v6.8"/>
<path d="M118.6 104.4h7.4M119.7 104.4v3.8M119.7 100.4h-.7v3.2h.7M119.7 104.4l.3 1.5h-.7zM124.9 100.4h.6v3.2h-.6M180.9 113.6v11.6M179.9 125.2h11.6M180.5 123.6h.8l-.4 1.6zM179.5 150.9h12.6M179.5 155.7h9.2M180.1 149.4h.8l-.4 1.5zM180.5 151.7h-.6v3.2h.6"/>
<path d="M180.5 147.1v3.8M180.5 155.7v3.8M180.5 155.7l.4 1.5h-.8zM185.7 151.7h.6v3.2h-.6"/>
</g>
<path d="M66.1 16.8l.5 2.1h-1zM66.1 16.8v14.2M45.7 24.6l.5 2.1h-1zM45.7 24.6v3.8M199.6 96.4l.5 2h-1zM199.6 96.4v15.6M248.4 96.5l.5 2h-1zM248.4 96.5v15.4M186.7 108.1l.5 2.1h-1zM186.7 108.1v3.9M265.6 108.1l.5 2h-1zM265.6 108.1v3.8" fill="none" stroke="#000" stroke-width=".25"/>
<g fill="none" stroke="#000" stroke-width=".25" stroke-dasharray="6.3 1.3 1.3 1.3 1.3 1.3" stroke-linecap="butt">
<path d="M85.6 18.9l2 5.9M88.1 18.9l2 5.9M55.3 31v-2.6M87.6 24.8l-4 4M90.1 24.8l-4 4M83.6 44.7l2 6M86.1 44.7l2 6M87.6 40.7l-4 4M90.1 40.7l-4 4M83.6 74.9l4 .2M83.6 79.1l2 .1M85.6 70.7l2 .2"/>
<path d="M86.1 74.9l4 .2M86.1 79.1l2 .1M87.6 70.9l-4 4M87.6 75.1l-4 4M88.1 70.7l2 .2M90.1 70.9l-4 4M90.1 75.1l-4 4M226.2 96.1l2 5.9M228.8 96.1l2 5.9M228.2 102l-4 4M228.2 117.9l-4 4M230.8 102l-4 4"/>
<path d="M230.8 117.9l-4 4M224.2 121.9l2 5.9M226.8 121.9l2 5.9"/>
</g>
<path d="M83.6 28.8l4 11.9M86.1 28.8l4 11.9M224.2 106l4 11.9M226.8 106l4 11.9" fill="none" stroke="#000" stroke-width=".25" stroke-dasharray="6.3 1.3 1.3 1.3 1.3 1.3" stroke-dashoffset="3.3" stroke-linecap="butt"/>
<path d="M66.1 31h-10.8" fill="none" stroke="#000" stroke-width=".25" stroke-dasharray="6.3 1.3 1.3 1.3 1.3 1.3" stroke-dashoffset="4.1" stroke-linecap="butt"/>
<path d="M55.3 28.4h-9.6" fill="none" stroke="#000" stroke-width=".25" stroke-dasharray="6.3 1.3 1.3 1.3 1.3 1.3" stroke-dashoffset="4.7" stroke-linecap="butt"/>
<path d="M199.6 112h-12.9" fill="none" stroke="#000" stroke-width=".25" stroke-dasharray="6.3 1.3 1.3 1.3 1.3 1.3" stroke-dashoffset="3.1" stroke-linecap="butt"/>
<path d="M265.6 111.9h-17.2" fill="none" stroke="#000" stroke-width=".25" stroke-dasharray="6.3 1.3 1.3 1.3 1.3 1.3" stroke-dashoffset=".9" stroke-linecap="butt"/>
<path d="M4.5 12.7h24.2v14h-24.2z" fill="none" stroke="#808080" stroke-width=".2"/>
<g fill="#000">
<path d="M66.1 16.8l.5 2.1h-1zM45.7 24.6l.5 2.1h-1zM199.6 96.4l.5 2h-1zM186.7 108.1l.5 2.1h-1z"/>
<path d="M76 47.5l.8 1.4-.7 .2zM218.8 124.7l1.7 .2-.4 .7zM132.4 97.4l.7-.4 .5 1.5zM136.3 111.9l1.4 .7-.5 .6zM125.6 111.9l1.4-.8-.9 1.4zM190 148.7l.7-.4 .5 1.5zM188.2 163.6l1.5-.6-1.1 1.2zM193.8 161.2l1.4 .7-.5 .6zM68.3 99.5l1.6 .1-1.4 .7zM193.8 151.9l1.4-.8 .2 .7zM224 149.6l.8-.3 .1 1.6z"/>
<path d="M265.6 108.1l.5 2h-1zM248.4 96.5l.5 2h-1z"/>
</g>
<path d="M50.4 12l1.5-.4v.8zM118.1 11.6l1.5 .4-1.5 .4zM39.3 20.4l.4 1.5h-.8zM38.9 47.2h.8l-.4 1.6zM43.6 70.2l.4 1.6h-.7zM43.3 87.2h.7l-.4 1.5zM120.1 62.9l1.6-.4v.8zM118.1 62.5l1.5 .4-1.5 .4zM191 92.4l1.6-.3v.7zM259.2 92.1l1.6 .3-1.6 .4zM180.9 98.7l.4 1.6h-.8zM180.5 123.6h.8l-.4 1.6zM119.7 104.4l.3 1.5h-.7zM119.3 98.1h.7l-.3 1.5zM180.1 149.4h.8l-.4 1.5zM180.5 155.7l.4 1.5h-.8z" fill="#f0f"/>
<g fill="none" stroke="#000" stroke-width=".2">
<path d="M64.1 167.7h1M64.1 166.7h1M64.6 166.2v1M77.9 167.7h1.1M77.9 166.7h1.1M78.4 166.2v1M149.3 188.5h.8M149.3 187.7h.8M149.7 187.3v.8M150.6 190.6h.8M150.6 189.8h.8M151 189.4v.8"/>
<path d="M151.8 192.7h.8M151.8 191.9h.8M152.2 191.5v.8"/>
<circle cx="168.5" cy="187.1" r=".2"/>
</g>
<text font-size="4.7" x="215.7" y="207">IDSX-XX-X-XX.XX-XXX-XXX</text>
<g font-size="4.2">
<text x="4" y="7.6">REVISION AE</text>
<text x="177.5" y="6.6">IDSX-XX-X-XX.XX-XXX-XXX</text>
</g>
<g font-size="3.4">
<text x="63.7" y="16.3">&quot;A&quot;</text>
<text x="43.3" y="24">&quot;A&quot;</text>
<text x="200.5" y="97.8">&quot;B&quot;</text>
<text x="242.8" y="98">&quot;C&quot;</text>
<text x="184.7" y="106.6">&quot;B&quot;</text>
<text x="263.2" y="106.6">&quot;C&quot;</text>
<text x="78.2" y="119.5">FIG 1</text>
<text x="122.5" y="125.1">SECTION &quot;A&quot;-&quot;A&quot;</text>
<text x="218.7" y="133.1">FIG 2</text>
<text x="180.5" y="172.6">SECTION &quot;B&quot;-&quot;B&quot;</text>
<text x="213.1" y="173.2">SECTION &quot;C&quot;-&quot;C&quot;</text>
</g>
<g font-size="3">
<text x="218.9" y="211.4">DEAN P</text>
<text x="235.6" y="211.4">11/02/1988</text>
</g>
<g font-size="2.8">
<text x="59.9" y="122.5">IDSD-05-D-XX.XX-XXX-XXX SHOWN</text>
<text x="73.9" y="125.3">(SEE NOTE 9)</text>
<text x="201.1" y="136.1">IDSS-05-S-XX.XX-XXX-XXX SHOWN</text>
<text x="189.5" y="138.9">(DIFFERENT AS SHOWN, OTHERWISE SAME AS FIG 1)</text>
</g>
<g font-size="2.7">
<text x="87" y="7.9">C</text>
<text x="149.2" y="11.1">ROW SPECIFICATION</text>
<text x="227.9" y="11.3">OPTION SPECIFICATION</text>
<text x="131.5" y="21.1">NO. OF CONDUCTORS</text>
<text x="80.8" y="54.7">BROWN WIRE INDICATES PIN #1</text>
<text x="144.2" y="54.5">END ASSEMBLY SPECIFICATION</text>
<text x="220.2" y="58.1">OPTION SPECIFICATION</text>
<text x="42.6" y="68.6">C</text>
<text x="159.6" y="66.5">LENGTH OF CABLE</text>
<text x="227.5" y="89.4">C</text>
<text x="132.2" y="92.5">ISC-36-D</text>
<text x="35.8" y="100.1">RIBS OF GRAY CABLE</text>
<text x="35.8" y="102.9">GO TO CAP SIDE</text>
<text x="109.3" y="116.6">ISB-36-D</text>
<text x="143.6" y="116.6">C-10-X(G OR T)</text>
<text x="233.3" y="130.7">BROWN WIRE INDICATES PIN #1</text>
<text x="173.8" y="144.6">ISC-36-S</text>
<text x="224.9" y="144.3">CONTACT IS ALWAYS ASSEMBLIED TO</text>
<text x="224.9" y="147.3">INSIDE OF SINGLE ROW CONNECTORS</text>
<text x="17.1" y="151.7">NOTES:</text>
<text x="17.1" y="157.1">1.</text>
<text x="17.1" y="159.7">2. OPTION -SXX WHEN MATING DOUBLE ROW CONNECTOR WITH 2 SINGLE</text>
<text x="24.5" y="157.1">REPRESENTS A CRITICAL DIMENSION.</text>
<text x="17.1" y="167.7">3. USING A #32 MICRO FINISHED .025</text>
<text x="20.1" y="165.1">CONDUCTOR #1 AND THE INSIDE SINGLE TO CONDUCTOR #2.</text>
<text x="20.1" y="162.4">ROW CONNECTORS, THE OUTER MOST SINGLE WILL BE CONNECTED TO</text>
<text x="65.5" y="167.7">.0005 [.64</text>
<text x="79.3" y="167.7">.013] SQ POST,</text>
<text x="173.3" y="166.7">ISB-36-S</text>
<text x="201.1" y="165.9">C-10-X(G OR T)</text>
<text x="20.1" y="173.1">INSERTION: 4.0 OZ [114 GRAMS] AVG / 6.0 OZ [170 GRAMS] MAX</text>
<text x="20.1" y="170.4">INSERTION / WITHDRAWAL FORCES TO BE:</text>
<text x="17.1" y="178.4">4. MAX ALLOWABLE BOW AFTER ASSEMBLY TO BE .006 INCH/INCH [MM/MM].</text>
<text x="20.1" y="175.7">WITHDRAWAL: 2.75 OZ [78.0 GRAMS] AVG / 2.0 OZ [57 GRAMS] MIN.</text>
<text x="17.1" y="181.1">5. A CHAMFER ON THE END OF THE CAP IS GUARANTEED ON FINAL ASSEMBLIES</text>
<text x="20.1" y="183.7">THAT ARE AT LEAST 18 POSITIONS FOR MALE AND FEMALE TERMINATION.</text>
<text x="17.1" y="186.4">6. ALL ASSEMBLIES TO BE 100% ELECTRICALLY TESTED FOR SHORTS AND OPENS.</text>
<text x="17.1" y="189.1">7. ALL ASSEMBLIES TO BE 100% HI-POT TESTED AT 1000V.</text>
<text x="17.1" y="191.7">8. WIRE: 28 AWG, 7/36, TINNED, STRANDED WITH PVC INSULATOR</text>
<text x="17.1" y="194.4">9. FOR IDSX WITH R OR RW OPTION, CABLE RIB ORIENTATION CAN</text>
<text x="20.1" y="197.1">BE EITHER TOWARDS OR AWAY FROM THE CAP.</text>
<text x="17.1" y="199.7">10. WHEN CUTTING CABLE TO LENGTH, CONDUCTORS SHOULD NOT EXTEND</text>
<text x="20.8" y="202.4">PAST THE CABLE INSULATION, EXTENDING LESS THAN 25% OF CABLE</text>
<text x="20.8" y="207.7">ON NON-CONSECUTIVE STRANDS IS CONSIDERED A PROCESS INDICATOR.</text>
<text x="20.8" y="205.1">THICKNESS ON CONSECUTIVE AND LESS THAN 50% OF CABLE THICKNESS</text>
<text x="17.1" y="210.4">11. -STX TO BE SKIN PACKAGED PER THE PACKAGING MANUAL.</text>
<text x="212.4" y="211.5">BY:</text>
<text x="255" y="211.4">SHEET 1 OF 3</text>
</g>
<g font-size="2.7" fill="#f0f">
<text x="11.4" y="17.6">DO NOT</text>
<text x="73.6" y="13">XX.XX</text>
<text x="84.4" y="13">1/8</text>
<text x="89.9" y="13">3.18</text>
<text x="8.4" y="20.2">SCALE FROM</text>
<text x="10.5" y="22.9">THIS PRINT</text>
<text x="37.5" y="35.6">&quot;A&quot;</text>
<text x="77.4" y="66">OVERHANG (SEE NOTE 10)</text>
<text x="77.8" y="62.3">FLUSH TO .010</text>
<text x="96.9" y="62.3">0.25</text>
<text x="104.1" y="62.3">MAX</text>
<text x="41.8" y="80.5">&quot;D&quot;</text>
<text x="214.5" y="93.5">XX.XX</text>
<text x="225.3" y="93.5">1/8</text>
<text x="230.8" y="93.5">3.18</text>
<text x="113.2" y="103">.093</text>
<text x="119.7" y="103">2.36</text>
<text x="179.1" y="113">&quot;A&quot;</text>
<text x="174" y="154.3">.093</text>
<text x="180.5" y="154.3">2.36</text>
</g>
<g font-size="2.5">
<text x="149.8" y="14.2">-S: SINGLE ROW</text>
<text x="149.8" y="16.6">-D: DOUBLE ROW</text>
<text x="222" y="14.2">-DXX: DAISY CHAIN -DOUBLE (SEE FIG 2, STH 2)</text>
<text x="228" y="16.6">(NOT AVAILABLE WITH -IDSS)</text>
<text x="222" y="19.1">-PXX: POLARIZED MATING (SEE FIG 3, STH 2)</text>
<text x="222" y="21.6">-ST&quot;X&quot;: STRIPPED &amp; TINNED (SEE FIG 4, STH 2)</text>
<text x="131.5" y="24.1">(-02 THRU -36 PER ROW)</text>
<text x="131.5" y="26.5">USE CABLE: CB-XX-28-7/36-050-C (IDSD)</text>
<text x="131.5" y="29">USE CABLE: CB-XX-28-7/36-100-C (IDSS)</text>
<text x="222" y="24">-R: REVERSED CONECTOR (SEE FIG 5, STH 2)</text>
<text x="222" y="29">-M: MIDDLE REVERSED (SEE FIG 7, STH 3)</text>
<text x="224.7" y="26.5">(NOT AVAILABLE WITH -M &amp; -O)</text>
<text x="131.5" y="33.9">CUT STRIP: &quot;A&quot;</text>
<text x="131.5" y="31.5">IDSD FULL STRIP: &quot;A&quot;=3.650</text>
<text x="154.9" y="33.9">= (&quot;XX&quot; x .100[2.54])+.059[1.50]</text>
<text x="162.6" y="31.5">.005[92.71</text>
<text x="175.7" y="31.5">0.13] REF</text>
<text x="224.6" y="33.9">(REQUIRES -SXX, -WXX OR -DXX)</text>
<text x="224.6" y="31.5">(NOT AVAILABLE WITH -R &amp; -O)</text>
<text x="131.5" y="36.4">IDSS FULL STRIP: &quot;A&quot;=3.610</text>
<text x="131.5" y="38.9">CUT STRIP: &quot;A&quot;</text>
<text x="131.5" y="41.3">*NOTE: STANDARD COLOR-CODED CABLE N/A</text>
<text x="154.9" y="38.9">= (&quot;XX&quot; x .100[2.54])+.019[0.48]</text>
<text x="161.9" y="36.4">.005[91.69</text>
<text x="175" y="36.4">0.13] REF</text>
<text x="222" y="36.4">-O: OUTSIDE REVERSED (SEE FIG 8, STH 3)</text>
<text x="224.6" y="41.3">(REQUIRES -SXX, -WXX OR -DXX)</text>
<text x="224.6" y="38.9">(NOT AVAILABLE WITH -R &amp; -M)</text>
<text x="132.1" y="43.8">FOR DOUBLE ROW 31 THRU 36 POSITION -</text>
<text x="132.1" y="46.3">SEE -G OPTION.</text>
<text x="222" y="43.8">-RW: REVERSED WIRING (SEE FIG 9, STH 3)</text>
<text x="222" y="46.3">-BXX: BREAKOUT (SEE FIG 6, STH 2)</text>
<text x="222" y="48.7">-SXX: DAISY CHAIN -SINGLE (SEE FIG 10, STH 3)</text>
<text x="222" y="51.2">-WXX: WIRING REVERSED (SEE FIG 11, STH 3)</text>
<text x="143.9" y="57.7">-S: (SINGLE) ONE IDC ASSEMBLY</text>
<text x="143.9" y="60.2">-D: (DOUBLE) TWO IDC ASSEMBLYS</text>
<text x="219.6" y="60.9">-T: TIN BOTH ENDS (USE C-10-T)</text>
<text x="219.6" y="63.4">LEAVE BLANK FOR GOLD PLATING.</text>
<text x="219.6" y="65.9">-G: GRAY CABLE (SEE FIG 1)</text>
<text x="159.2" y="69.6">ALL OPTIONS THAT USE -D&quot;XX&quot;,-B&quot;XX&quot;,-S&quot;XX&quot;:</text>
<text x="222.2" y="70.8">COLOR CODED CABLE. USE:</text>
<text x="222.9" y="68.3">SUBSTITUTE GRAY CABLE FOR STANDARD</text>
<text x="159.2" y="72.1">4.00 [101.6] MINIMUM</text>
<text x="159.2" y="74.6">ALL OTHER OPTIONS: 1.00 [25.4] MINIMUM</text>
<text x="159.2" y="77">MEASURED IN INCHES</text>
<text x="222.2" y="75.7">IDSS: CB-XX-28-7/36-100-G</text>
<text x="222.2" y="73.3">IDSD: CB-XX-28-7/36-050-G</text>
<text x="222.2" y="78.2">(NOTE: USE GRAY CABLE FOR DOUBLE</text>
<text x="222.9" y="80.7">ROW -31 THRU -36 POSITION)</text>
</g>
<g font-size="2.4">
<text x="145" y="199.4">INSULATOR: PBT UL94V-0, COLOR: BLACK</text>
<text x="145" y="201.7">CONTACT: BeCu</text>
<text x="145.3" y="204.2">WIRE: 28 AWG, 7/28, TINNED, STRANDED WITH</text>
<text x="145.3" y="206.5">COLOR-CODED OR GRAY PVC INSULATOR</text>
</g>
<g font-size="2.1">
<text x="21.5" y="156.8">C</text>
<text x="144.1" y="178.1">UNLESS OTHERWISE SPECIFIED,</text>
<text x="144.1" y="180.2">DIMENSIONS ARE IN INCHES.</text>
<text x="144.4" y="183">TOLERANCES ARE:</text>
<text x="144.7" y="188.5">.XX:</text>
<text x="144.7" y="190.6">.XXX:</text>
<text x="150.4" y="188.5">.01 [0.3]</text>
<text x="151.7" y="190.6">.005 [0.13]</text>
<text x="166.8" y="188.5">2</text>
<text x="144.7" y="192.7">.XXXX:</text>
<text x="152.9" y="192.7">.0020 [0.051]</text>
<text x="212.8" y="199.3">ASSEMBLY INSULATION DISPLACEMENT SOCKET CONNECTOR</text>
</g>
<g font-size="2">
<text x="221.5" y="188.7">520 PARK EAST BLVD, NEW ALBANY, IN 47150</text>
<text x="221.5" y="190.8">PHONE: 812-944-6733</text>
<text x="246.1" y="190.8">FAX: 812-948-5047</text>
<text x="221.5" y="193">e-Mail</text>
<text x="229.3" y="193">info@SAMTEC.com</text>
<text x="252.2" y="193">code 55322</text>
</g>
<g font-size="1.8">
<text x="144.2" y="185.7">DECIMALS</text>
<text x="162.9" y="185.7">ANGLES</text>
<text x="212.3" y="196.4">DESCRIPTION:</text>
<text x="212.4" y="202.9">DWG. NO.</text>
</g>
<g font-size="1.7">
<text x="178" y="177">*</text>
<text x="186" y="176.6">PROPRIETARY NOTE</text>
<text x="208.2" y="177.1">*</text>
<text x="144.3" y="196.3">MATERIAL:</text>
<text x="163.6" y="196.3">DO NOT SCALE DRAWING</text>
<text x="195.2" y="196.2">SHEET SCALE: 2:1</text>
<text x="143.7" y="212">c:\enterprisevault\DWG\MISC\MKTG\IDSX-XX-X-XX.XX-XXX-XXX-MKT.SLDDRW</text>
</g>
<g font-size="1.4">
<text x="147.3" y="32.6">+.015 [0.38]</text>
<text x="147.3" y="34.4">-.005 [0.13]</text>
<text x="147.5" y="37.5">+.015 [0.38]</text>
<text x="147.5" y="39.3">-.005 [0.13]</text>
</g>
<g font-size="1.4" fill="#1f497d">
<text x="177.3" y="178.7">THIS DOCUMENT CONTAINS CONFIDENTIAL AND</text>
<text x="177.3" y="180.5">PROPRIETARY INFORMATION AND ALL DESIGN,</text>
<text x="177.3" y="182.3">MANUFACTURING, REPRODUCTION, USE, PATENT RIGHTS</text>
<text x="177.3" y="184.1">AND SALES RIGHTS ARE EXPRESSLY RESERVED BY SAMTEC,</text>
<text x="177.3" y="185.9">INC. THIS DOCUMENT SHALL NOT BE DISCLOSED, IN WHOLE</text>
<text x="177.3" y="187.7">OR PART, TO ANY UNAUTHORIZED PERSON OR ENTITY NOR</text>
<text x="177.3" y="189.5">REPRODUCED, TRANSFERRED OR INCORPORATED IN ANY</text>
<text x="177.3" y="191.3">OTHER PROJECT IN ANY MANNER WITHOUT THE EXPRESS</text>
<text x="177.3" y="193.1">WRITTEN CONSENT OF SAMTEC, INC.</text>
</g>
</svg>
